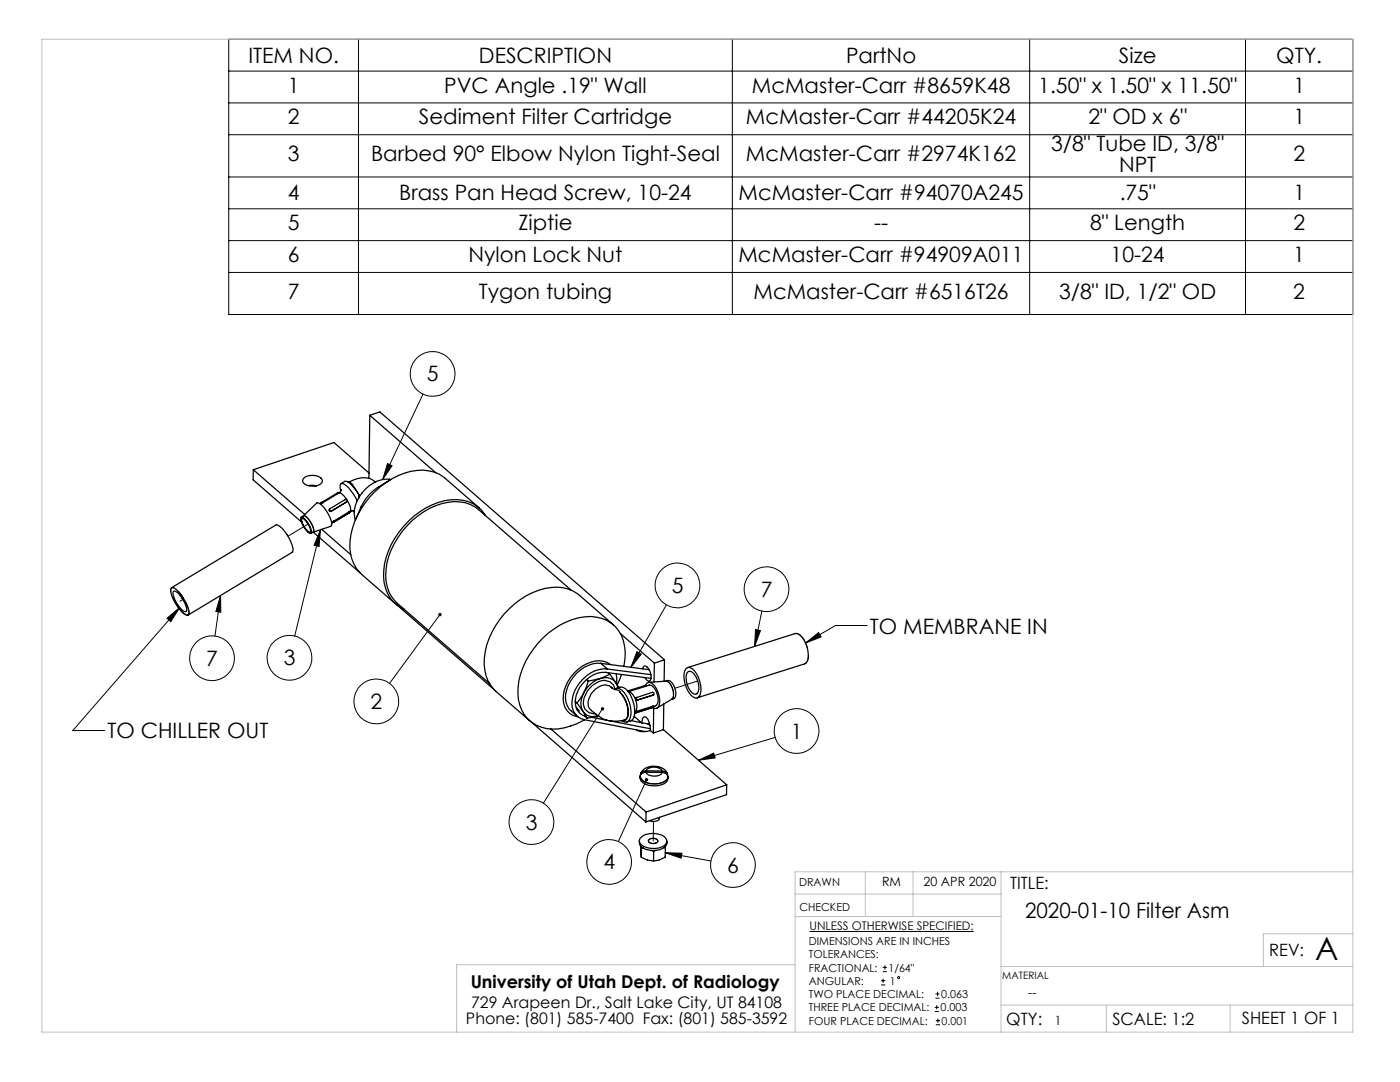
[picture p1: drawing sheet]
<svg xmlns="http://www.w3.org/2000/svg" width="279mm" height="216mm" viewBox="0 0 279 216" stroke-linecap="round" stroke-linejoin="round" font-family="sans-serif">
<g fill="none" stroke="#000" stroke-width=".2">
<path d="M45.6 7.8h224.4v55h-224.4zM45.6 14.2h224.4M71.5 7.8v55M146.2 7.8v55M205.5 7.8v55M248.6 7.8v55M45.6 20.5h224.4M45.6 26.9h224.4M45.6 35.3h224.4M45.6 41.7h224.4M45.6 48h224.4M45.6 54.4h224.4"/>
<path d="M84.4 78.6l-8 17.1M77.3 92.5l.9 .4-1.8 2.8zM44 118.8l-1.1 8.1M44 118.8l.1 3.4-1-.2zM64 105.7l-5.2 21.2M64 105.7l-.3 3.3-1-.2zM33.3 123.4l2.6-2.2-1.8 2.8zM35.9 121.2l-21.4 24.6h6.4M87.8 122.6l-10 13.7M127.1 130l.9 .5-2.1 2.7zM133 120.7l-7.1 12.5M150.8 125.6l1 .2-1.2 3.2z"/>
<path d="M152 121.9l-1.4 7.1M160.8 128.3l2.6-2.1 .5 .9zM173.1 124.8h-6.4l-5.9 3.5M120.2 141.4l-11.8 18.9M129 155.6l-5.6 12.3M139.4 151.7l3-1.4 .3 .9zM154.7 147.1l-15.3 4.6M132.8 170.1l3.3 .2-.2 .9zM132.8 170.1l9.1 1.7M161.5 185.9h32.8M175.8 196.5h.9M175.8 195.7h.9"/>
<path d="M176.2 193.9h.8M176.2 193h.8M176.2 195.3v.8M176.6 192.6v.9M186.7 199.2h.8M186.7 198.3h.8M187.1 197.9v.9M186.5 201.8h.9M186.5 201h.9M186.8 204.5h.8M186.8 203.7h.8M186.9 200.6v.8"/>
<path d="M187.2 203.2v.9"/>
<circle cx="86.3" cy="74.6" r="4.5"/>
<circle cx="135.2" cy="116.8" r="4.5"/>
<circle cx="153" cy="117.6" r="4.5"/>
<circle cx="42.3" cy="131.4" r="4.5"/>
<circle cx="57.8" cy="131.2" r="4.5"/>
<circle cx="75.1" cy="140" r="4.5"/>
<circle cx="159" cy="145.9" r="4.5"/>
<circle cx="106.1" cy="164" r="4.5"/>
<circle cx="121.6" cy="172" r="4.5"/>
<circle cx="146.3" cy="172.6" r="4.5"/>
<circle cx="179.4" cy="195.1" r=".21"/>
</g>
<g fill="none" stroke="#c0c0c0" stroke-width=".2">
<path d="M8.4 7.8h261.6v198.2h-261.6zM158.7 178.4h41.1M172.7 174v8.9M182.2 174v8.9M199.8 174v32M270 174h-111.3v32M158.7 182.9h41.1M158.7 192.5h-67.6v13.5M199.8 192.9h70.2M270 186.3h-17.9v6.6M199.8 200.6h70.2M220.8 200.6v5.4"/>
<path d="M245.5 200.6v5.4"/>
</g>
<path d="M139.4 151.7l3-1.4 .3 .9zM87.6 122.3a.35 .35 0 0 0-.1 .6 .35 .35 0 0 0 .6 0 .35 .35 0 0 0-.1-.6l-.2 .3 .2-.3zM64 105.7l-.3 3.3-1-.2zM120 141.2a.35 .35 0 0 0 0 .5 .35 .35 0 0 0 .5-.1 .35 .35 0 0 0-.1-.5l-.2 .3 .2-.3zM128.8 155.4a.34 .34 0 0 0 0 .5 .34 .34 0 0 0 .5-.1 .34 .34 0 0 0-.1-.5l-.2 .3 .2-.3zM132.8 170.1l3.3 .2-.2 .9zM77.3 92.5l.9 .4-1.8 2.8zM127.1 130l.9 .5-2.1 2.7zM150.8 125.6l1 .2-1.2 3.2zM44 118.8l.1 3.4-1-.2zM160.8 128.3l2.6-2.1 .5 .9zM33.3 123.4l2.6-2.2-1.8 2.8z" fill="#000"/>
<g fill="none" stroke="#000" stroke-width=".25">
<path d="M50.6 93.7l10.2 9M50.6 93.7l16-5.4 7.1 6.1M50.6 93.7l-.1 2 9.6 8.4M60.6 95.4a2.77 2.77 0 0 1 3.7 .3 .86 .86 0 0 1-.7 1.1 2.95 2.95 0 0 1-3.1-.5l-.1-.3zM61.6 96.9h1.5M67.3 98.4l.2-.2 .1 .2M67.3 98.4l-3 1.8M67.3 98.4l.1 .1M67.4 98.5l-3 1.8M67.6 98.4l-.2 .1M67.6 98.4h.1a2.56 2.56 0 0 1 1.7 1.5l.2 .6a1.71 1.71 0 0 1 .3 1.6M68 97.9a1.25 1.25 0 0 1 .1-1.4 2.43 2.43 0 0 1 1.9 1.4l1.3 2"/>
<path d="M68.1 96.5l.7-.4a.96 .96 0 0 1 1.1 .4l1.7 2.2M68.1 97.8l-.5 .6M69.4 96.2l1 .5 1.2 2M71.6 98.7v.6M72.2 98.4h.1M73.8 82.9l-.2 12.6M73.8 82.9l13.2 11.4M73.8 82.9l2-.7 56.8 49.5M75 96.2a4.4 4.4 0 0 0-5.4 0M77.7 95.6a7.1 7.1 0 0 0-7 6.2v.8l.2 1.2M77.7 95.6l.3 .1M77.7 95.6l.2 .1"/>
<path d="M77.8 95.8a11.8 11.8 0 0 0-6.8 7.8M34.1 117.4l.2-.1a3.5 3.5 0 0 1 2.2 1.9l.7 1.3a2.73 2.73 0 0 1 .4 2.2 1.27 1.27 0 0 1-1.3-.6 7.9 7.9 0 0 1-2.2-4.4zM34.3 117.3l20.7-12.5a2.16 2.16 0 0 1 1.9 1.4l1.1 1.8a2.47 2.47 0 0 1 .3 2.2l-20.8 12.5M34.6 118l.1-.1a3.4 3.4 0 0 1 2 2.1l.3 .5a1.6 1.6 0 0 1 .1 1.5 1.25 1.25 0 0 1-1.2-.7l-1-1.6-.3-1zM60.1 103.2l.5-.3a2.36 2.36 0 0 1 1.6 1.7l.2 .5a1.06 1.06 0 0 1 .1 1.1M60.1 103.2a2.86 2.86 0 0 1 1.9 2.2l.2 .8-.1 .2a.84 .84 0 0 1-.9-.5l-.9-1.4a1.26 1.26 0 0 1-.2-1.3zM60.2 103.5l.2-.1a3.2 3.2 0 0 1 1.5 2.8 3 3 0 0 1-1.7-2.7zM60.5 102.9l2.7-2.5a2.16 2.16 0 0 1 1.9 1.4l.6 1.2a2.19 2.19 0 0 1 .3 2l-3.5 1.2M62.5 106.2l-.4 .2M62.5 106.2l9.4 8.1M64.1 100.5l-.1 .1M64.2 105.6l5.8 5.1"/>
<path d="M64.3 100.2l-.3 .2 .1 .1M64.3 100.2l.1 .1M64.4 100.3l-.3 .2M65.8 101.6a.26 .26 0 0 0-.1 .3 .26 .26 0 0 0 .4 .1M66.4 104.2h-.2M66.4 104.2v.1M66.6 104l-.2 .2M66.6 104l.1 .1M69.2 100.2h.1M69.2 100.2a.28 .28 0 0 0 0-.4 .28 .28 0 0 0-.3-.1l-3.1 1.8a.28 .28 0 0 0 0 .4 .28 .28 0 0 0 .3 .1M69.2 100.2l-3.1 1.8M69.7 102.1l-3.1 1.9"/>
<path d="M69.7 102.1l.1 .2M69.8 102.3l.1-.1-3.5 2.1 .3-.2M69.8 102.3l-3.1 1.8M69.9 102.1h.1M69.9 102.1h-.2M69.9 102.1v.1M70.4 101.9l.3 .3M70.6 101.9l-.7 .2M95.6 101.3l-6.7-5.8a8.2 8.2 0 0 0-8.1-1.1 16.5 16.5 0 0 0-11 14.8 7.6 7.6 0 0 0 2.4 5.4l6.7 5.9M96.9 102.9a6.8 6.8 0 0 0-7-3.2 16.3 16.3 0 0 0-12.9 11.6 9.7 9.7 0 0 0 .9 8 6.4 6.4 0 0 0 2.7 2.2M114 117.8l-18.5-16.1a8.2 8.2 0 0 0-8.5-.8 16.4 16.4 0 0 0-10 12.7 7.8 7.8 0 0 0 2.3 6.8l18.4 16M79.2 120.7l19.5 17"/>
<path d="M114.8 139.9l.3 .4M116.5 138.3l-1.4 2M116.5 138.3a3.7 3.7 0 0 0-.2 3.7M117 135.5l.4 .4M117.4 135.9l-.9 2.4M119.8 135.4a6.1 6.1 0 0 0-3.3 2.9M119.8 135.4a2.68 2.68 0 0 1 3.1 .8M119.8 135.4l-2.4 .5M119.9 132.4a7.2 7.2 0 0 0-7 6.1 3.7 3.7 0 0 0 1 3.3l1.3 1.1M119.9 132.4l1.3 1.1M119.9 132.4l9.7 1.2M121.2 133.5a7.1 7.1 0 0 0-7 6.1 3.3 3.3 0 0 0 2.5 4"/>
<path d="M121.2 133.5l8.7 1.1M121.2 134.2a5.6 5.6 0 0 0-5.5 2.9 4.5 4.5 0 0 0-.4 4.7l.4 .5 1 .6M121.3 134.2l.4 .3M121.4 134.2l8.5 1.2M121.7 134.5l-1.9 .9M121.7 134.5l1.2 1.7M121.8 132.6a4.3 4.3 0 0 0-4.8-.1 7.7 7.7 0 0 0-4.5 8 3.2 3.2 0 0 0 2.8 2.5M122 137.1l.4 .4 1 .2 .3 .4M122.1 137.2l.1 .1a2.21 2.21 0 0 0-3.3 .2 3.1 3.1 0 0 0-1.2 3.9l.3 .3M122.4 124.7l-6.7-5.9a8 8 0 0 0-8.1-1 16.7 16.7 0 0 0-10.9 13.5 7.8 7.8 0 0 0 2.3 6.7l6.7 5.8M122.6 137.6a1.05 1.05 0 0 1 1.5 .2 6.1 6.1 0 0 1 1.6 5.7 .97 .97 0 0 1-1.6 .3M122.7 137.5a2.22 2.22 0 0 0-3.3-1.5 4.4 4.4 0 0 0-2.8 5 2.06 2.06 0 0 0 2.3 1.4"/>
<path d="M122.9 136.2l.4 1.1M122.9 136.2l.6 1M123 134.4v2M123 137.4a1.91 1.91 0 0 1 2.7 1.1 6.3 6.3 0 0 1 .8 4.7 1.62 1.62 0 0 1-1.4 .9M123.7 138.1a6.2 6.2 0 0 1 1.7 4.2M123.7 138.1a5.6 5.6 0 0 1 1.7 4.2M123.8 126.4l6.8 5.9M124 134.6l-.8 2.1M124.5 133a8.8 8.8 0 0 0-1.7-8 8.2 8.2 0 0 0-8.5-1.4 16.7 16.7 0 0 0-10.9 13.6 7 7 0 0 0 6.8 8.3 12.8 12.8 0 0 0 6.4-1.9M125.4 138a2.5 2.5 0 0 1 1.6 2.3 2 2 0 0 1-.3 1.8h.1M125.5 137.8l-.2 .1M125.5 137.8l.1 .2"/>
<path d="M125.6 138h-.2M127 139.2a.28 .28 0 0 0-.1 .3 .28 .28 0 0 0 .3 .2M127 139.2l3.2-1.1a.28 .28 0 0 1 .3 .2 .28 .28 0 0 1-.1 .4l-3.2 1-.3-.2zM128.3 133.5l.3-.6a1.89 1.89 0 0 1 1.3 1.9 .88 .88 0 0 1-.4 1.1l-.3-.1-.5-.6M128.7 136.8h.1v.1M128.7 136.8l-3.2 1M128.7 136.8v.2M128.7 137l.8-.3a1.78 1.78 0 0 1 1.6 1.6 1.97 1.97 0 0 1-.3 2.5l-.6 .1M128.7 137l-3.1 1M128.8 136.9a.84 .84 0 0 1 .8-.8 .84 .84 0 0 1 .9 .6 4.4 4.4 0 0 1 .9 4.4 .74 .74 0 0 1-1.2 .1M130.5 138.6l-.2 .1M130.6 132.3l-.1 3.8"/>
<path d="M132.6 131.7l-2 .6M132.6 131.7l-.1 4.3M132.9 135.9a.96 .96 0 0 1 1.4 .7 2.73 2.73 0 0 1 .3 2.7l-.6 .3M132.9 135.9a2.06 2.06 0 0 1 1.4 1.8 1.8 1.8 0 0 1-.2 1.8l-3 1.8M132.9 135.9l-3.4 .2M136.8 133.5a.9 .9 0 0 1 1.4 0 5.6 5.6 0 0 1 1.5 5.3 .94 .94 0 0 1-.9 .5 .94 .94 0 0 1-.8-.5 5.3 5.3 0 0 1-1.2-5.3zM137.2 134.2l.2-.2a1.99 1.99 0 0 1 1.8 1.9 2.04 2.04 0 0 1-.3 2.6 2.54 2.54 0 0 1-1.8-2.3 2.63 2.63 0 0 1 .1-2zM137.2 133.2l21.4-6.8a2.22 2.22 0 0 1 2.1 1.8 5 5 0 0 1 .4 3.8l-.5 .5-21.5 6.7M106 144.1l22.9 19.9M109.9 145.5l19 16.5M115 141.1l.6 .8M115.1 140.3l1.2 1.7"/>
<path d="M115.2 141.7l.3 .1M116.3 142a2.56 2.56 0 0 0 3.2 .8l-2.3 .5M116.3 142l.9 1.3M116.7 143.6l12.1 2.4M116.7 142.9l.5 .4M118 141.8a6.4 6.4 0 0 0 5.3 2.1l1.3-.2M118 143.1l11.8 2.3M125.4 142.3a1.17 1.17 0 0 1-.8 1.3M125.4 142.3a1.14 1.14 0 0 1-1.3 1.5M125.9 143.8l3.5 .7M126.6 142.9l1.4 1.3M126.8 142.1v.1"/>
<path d="M127 145.6a2.97 2.97 0 0 0 2.8 .2M127.1 141.9l-.3 .2M127.1 141.9l.1 .2M127.8 154.9a2.36 2.36 0 0 1 2.9-2 2.42 2.42 0 0 1 2.6 2.1 2.34 2.34 0 0 1-2.6 1.4 2.57 2.57 0 0 1-3-1.5 1.6 1.6 0 0 0 1.6 1.8 3.7 3.7 0 0 0 3.9-1l.1-.3M128 154.2h.3M128.1 144.3l.1-.6a.54 .54 0 0 1 .4-.7 .54 .54 0 0 1 .6 .4l.4 .9 .2 1.5M128.9 153.8a2.15 2.15 0 0 1 3.3 0M128.9 153.8l-.6 .1-.3 .3M128.9 154.1l-.6 .1-.3 .3v-.3M128.9 154.1a2.15 2.15 0 0 0 3.3 0M128.9 154.1h3.3M128.9 153.8h3.3"/>
<path d="M129.4 144.5l.3 .3M129.6 144.4l-.2 .1M129.8 145.8l.6 .5M130.2 140.9l-3.1 1M130.2 140.9l.1 .2M130.3 141.1h.2l-3.7 1.2 .4-.2M130.3 141.1l-3.1 1M130.4 140.9l.1 .2M130.5 141.3l-.1 5M132.2 153.8l.6 .2 .3 .3M132.2 154.1l.6 .2 .3 .3v-.3M132.4 145.6l-2 .7"/>
<path d="M132.4 145.6l12.6 11M132.5 140.5l-.1 5.1M132.8 154.3h.3M133.3 154.9v.4M145 156.6l-16.1 5.4M145 156.6v2l-16.1 5.4M127.6 167.8a1.72 1.72 0 0 0 1.9 1.8 3.7 3.7 0 0 0 3.4-.8l.2-.9M127.9 168.9l.1 2.2M128 167.1a3.9 3.9 0 0 1 4.9 .2 1.09 1.09 0 0 1-.8 1.7 4.4 4.4 0 0 1-4.1-.5 .92 .92 0 0 1 0-1.4zM128 171.1l1.2 .5 1.2 .2M128 168.9v.3M128 169.2v1.9"/>
<path d="M128 169.2h.4M128.9 162v2M129.4 167.7a1.23 1.23 0 0 1 1.9 0 1.07 1.07 0 0 1-1.8 .4zM130 169.7l.5 .2M130.5 169.9l-.1 1.9M130.8 169.7l-.3 .2M131.6 163.1a.7 .7 0 0 1-.8 .8h-.4l-.8-.1M132.5 169.1h.3M132.8 168.9v.2M132.8 169.1v1.9a4.6 4.6 0 0 1-2.4 .8"/>
</g>
<path d="M35.9 120l.6-.4M57.5 107l4-2.4M60.6 102.9l.6 .2M61.2 103.1l.6 .8 .6 1a1.3 1.3 0 0 1 .1 1.3M134.1 139.5a2.69 2.69 0 0 0-.8-3.5l-.4-.1M139.3 135.9l-4.6 1.4M158.7 126.4l.6 .1 .4 .3M127.8 154.9l.1 .4 .3 .4M128.2 155.7a4 4 0 0 0 5-.3l.1-.5M130.4 167.8v-3.9M131.2 167.5l.1 .2a1.04 1.04 0 0 1-1.7 .4l-.2-.2a1.04 1.04 0 0 1 1.8-.4" fill="none" stroke="#000" stroke-width=".2" stroke-dasharray="6.3 1.3 1.3 1.3 1.3 1.3"/>
<path d="M159.7 126.8a5.4 5.4 0 0 1 1.4 5.3l-.5 .4" fill="none" stroke="#000" stroke-width=".2" stroke-dasharray="6.3 1.3 1.3 1.3 1.3 1.3" stroke-dashoffset="3.2"/>
<path d="M36.6 122.3l.7 .4h.2a1.18 1.18 0 0 0 .1-1.4 8 8 0 0 0-2.9-4h-.5a3.5 3.5 0 0 0 .7 2.9l.8 1.2 .9 .9" fill="none" stroke="#000" stroke-width=".2" stroke-dasharray="6.3 1.3 1.3 1.3 1.3 1.3" stroke-dashoffset="2.6"/>
<text font-size="6.3" x="262.5" y="191.5">A</text>
<g font-size="4.2">
<text x="49.6" y="12.5">ITEM NO.</text>
<text x="95.6" y="12.5">DESCRIPTION</text>
<text x="168.8" y="12.5">PartNo</text>
<text x="223.3" y="12.5">Size</text>
<text x="254.7" y="12.5">QTY.</text>
<text x="57.4" y="18.5">1</text>
<text x="88.7" y="18.5">PVC Angle .19&quot; Wall</text>
<text x="150.1" y="18.5">McMaster-Carr #8659K48</text>
<text x="207.2" y="18.5">1.50&quot; x 1.50&quot; x 11.50&quot;</text>
<text x="258.1" y="18.5">1</text>
<text x="57.4" y="24.8">2</text>
<text x="83.6" y="24.8">Sediment Filter Cartridge</text>
<text x="148.9" y="24.8">McMaster-Carr #44205K24</text>
<text x="217.2" y="24.8">2&quot; OD x 6&quot;</text>
<text x="258.1" y="24.8">1</text>
<text x="57.4" y="32.2">3</text>
<text x="74" y="32.2">Barbed 90° Elbow Nylon Tight-Seal</text>
<text x="148.9" y="32.2">McMaster-Carr #2974K162</text>
<text x="209.8" y="30.2">3/8&quot; Tube ID, 3/8&quot;</text>
<text x="223.3" y="34.3">NPT</text>
<text x="258.1" y="32.2">2</text>
<text x="57.4" y="40">4</text>
<text x="79.7" y="40">Brass Pan Head Screw, 10-24</text>
<text x="147.4" y="40">McMaster-Carr #94070A245</text>
<text x="223.5" y="40">.75&quot;</text>
<text x="258.1" y="40">1</text>
<text x="57.4" y="45.9">5</text>
<text x="103.5" y="45.9">Ziptie</text>
<text x="174.4" y="45.9">--</text>
<text x="217.6" y="45.9">8&quot; Length</text>
<text x="258.1" y="45.9">2</text>
<text x="57.4" y="52.3">6</text>
<text x="93.5" y="52.3">Nylon Lock Nut</text>
<text x="147.4" y="52.3">McMaster-Carr #94909A011</text>
<text x="221.6" y="52.3">10-24</text>
<text x="258.1" y="52.3">1</text>
<text x="57.4" y="59.7">7</text>
<text x="95.5" y="59.7">Tygon tubing</text>
<text x="150.4" y="59.7">McMaster-Carr #6516T26</text>
<text x="211.4" y="59.7">3/8&quot; ID, 1/2&quot; OD</text>
<text x="258.1" y="59.7">2</text>
<text x="85.2" y="76.1">5</text>
<text x="134.1" y="118.3">5</text>
<text x="151.8" y="119.1">7</text>
<text x="173.6" y="126.4">TO MEMBRANE IN</text>
<text x="41.2" y="132.8">7</text>
<text x="56.6" y="132.7">3</text>
<text x="73.9" y="141.5">2</text>
<text x="21.4" y="147.3">TO CHILLER OUT</text>
<text x="157.8" y="147.4">1</text>
<text x="104.9" y="165.5">3</text>
<text x="120.4" y="173.5">4</text>
<text x="145.1" y="174.1">6</text>
<text x="204.6" y="183.1">2020-01-10 Filter Asm</text>
</g>
<text font-size="3.5" x="93.9" y="197.1">University of Utah Dept. of Radiology</text>
<g font-size="3.4">
<text x="201.6" y="177.4">TITLE:</text>
<text x="253.3" y="190.8">REV:</text>
<text x="200.8" y="204.6">QTY:</text>
<text x="222" y="204.6">SCALE: 1:2</text>
<text x="247.8" y="204.4">SHEET 1 OF 1</text>
</g>
<g font-size="3.2">
<text x="94" y="201.1">729 Arapeen Dr., Salt Lake City, UT 84108</text>
<text x="93" y="204.2">Phone: (801) 585-7400 Fax: (801) 585-3592</text>
</g>
<g font-size="2.5">
<text x="176" y="176.9">RM</text>
<text x="184.3" y="176.9">20 APR 2020</text>
<text x="205.2" y="199">--</text>
<text x="210.5" y="204.5">1</text>
</g>
<text font-size="2.4" x="161.5" y="185.6">UNLESS OTHERWISE SPECIFIED:</text>
<g font-size="2.2">
<text x="159.5" y="176.9">DRAWN</text>
<text x="159.5" y="181.8">CHECKED</text>
<text x="161.4" y="188.6">DIMENSIONS ARE IN INCHES</text>
<text x="161.4" y="191.2">TOLERANCES:</text>
<text x="161.4" y="193.9">FRACTIONAL:</text>
<text x="161.4" y="196.5">ANGULAR:</text>
<text x="177.3" y="193.9">1/64&quot;</text>
<text x="177.6" y="196.5">1</text>
<text x="161.4" y="201.8">THREE PLACE DECIMAL:</text>
<text x="161.4" y="199.2">TWO PLACE DECIMAL:</text>
<text x="187.7" y="201.8">0.003</text>
<text x="187.8" y="199.2">0.063</text>
<text x="161.4" y="204.5">FOUR PLACE DECIMAL:</text>
<text x="187.9" y="204.5">0.001</text>
</g>
<text font-size="2" x="200" y="195.3">MATERIAL</text>
</svg>
